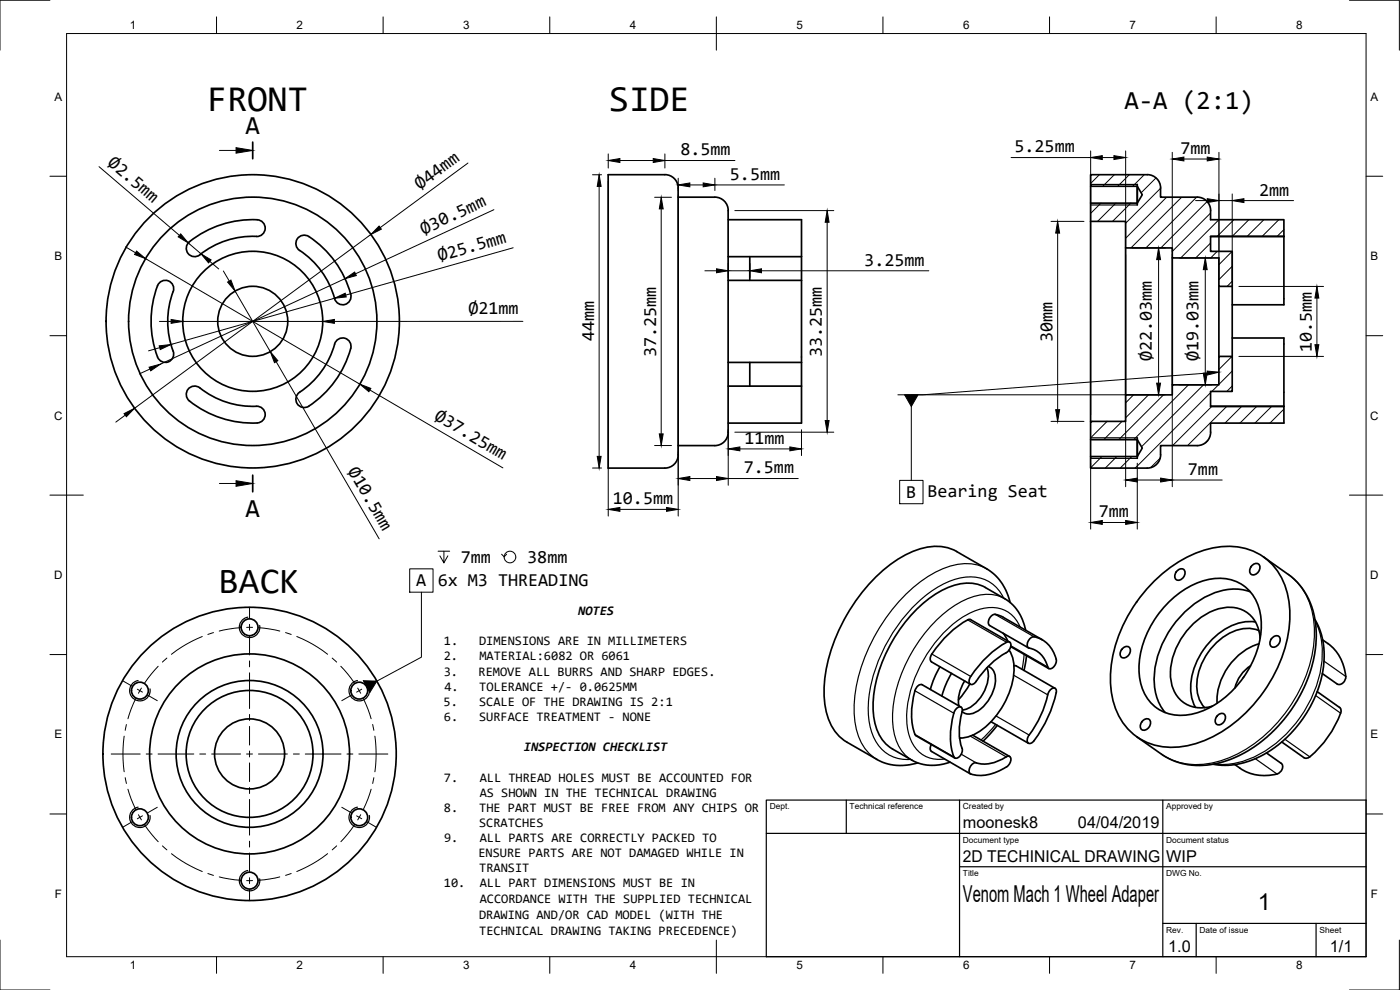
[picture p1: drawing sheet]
<svg xmlns="http://www.w3.org/2000/svg" width="420mm" height="297mm" viewBox="0 0 420 297" stroke-linecap="round" stroke-linejoin="round" font-family="sans-serif">
<!-- layer: Visible -->
<g fill="none" stroke="#000" stroke-width=".51">
<path d="M199.5 52.4h-17v88h17a4 4 0 0 0 4-4M199.5 52.4a4.5 4.5 0 0 1 4 5.5v78.5M203.5 59.2h11M214.5 59.1a4.5 4.5 0 0 1 4 5.6v65M327.3 55.9v5M341.3 55.9v5M341.3 55.3v6.2M344.3 52.4h-17v3.5h14l1.5 2.5-1.5 2.5h-14v5.5M344.3 52.4a4 4 0 0 1 4 4v2.8h11M359.3 59.1a4 4 0 0 1 4 4.1M77 70.9a25.9 25.9 0 0 0-17.5 5.9 2.51 2.51 0 0 1-3.2-1 2.51 2.51 0 0 1 .6-3.3 29.9 29.9 0 0 1 20.9-6.5 2.51 2.51 0 0 1 1.8 2.8 2.51 2.51 0 0 1-2.6 2.2M89.9 75.2a2.51 2.51 0 0 1-.7-3.5 2.51 2.51 0 0 1 3.5-.7 30 30 0 0 1 12.6 17.8 2.51 2.51 0 0 1-2.1 2.6 2.51 2.51 0 0 1-2.8-1.8"/>
<path d="M89.9 75.1a25.5 25.5 0 0 1 10.5 14.5M218.5 65.9h22v11.1M218.5 77h22M225 77v7.1M240.5 77v7.1M327.3 66.4h10.5v8h14v3h14v8.5h4M327.3 66.4v60M337.8 74.4v44.1M351.8 77.4v38.1M363.3 63.2v2.7h22v5M363.3 71h22M385.3 70.9h-22v4.5h6.5v10.5"/>
<path d="M385.3 71v20.4h-15.5M385.3 70.9v.1M52 87.5a25.5 25.5 0 0 0 0 17.8M52 87.5a2.51 2.51 0 0 0-1.5-3.2 2.51 2.51 0 0 0-3.2 1.4 30.5 30.5 0 0 0 0 21.4M218.5 84.1h22M240.5 84.1v24.6M365.8 85.9v21M369.8 85.9v21M52 105.4a2.51 2.51 0 0 1-1.5 3.2 2.51 2.51 0 0 1-3.2-1.5M100.4 103.2a2.51 2.51 0 0 1 3.1-1.7 2.51 2.51 0 0 1 1.8 3.1 30.1 30.1 0 0 1-13.1 17.5 2.51 2.51 0 0 1-3.1-1.2 2.51 2.51 0 0 1 .8-3.2M100.4 103.2a25.5 25.5 0 0 1-10.5 14.5M218.5 108.7h22"/>
<path d="M218.5 115.9h22M225 108.7v7.2M240.5 108.7v7.2M240.5 115.9v11h-22M369.8 101.4h15.5v20.5M56.8 120.3a2.51 2.51 0 0 1-.3-3.5 2.51 2.51 0 0 1 3.5-.4 25.9 25.9 0 0 0 17.5 5.5 2.51 2.51 0 0 1 2.1 2.7 2.51 2.51 0 0 1-2.4 2.3M56.9 120.3a30.5 30.5 0 0 0 20.3 6.6M218.5 129.7a4 4 0 0 1-4 4h-11M327.3 131.9v5.1M341.3 131.9v5.1M341.3 131.4v6.1M363.3 129.7v-2.8h22v-5h-22v-4.5h6.5v-10.5h-4v8.6h-14v3h-14v7.9h-10.5v5.5h14l1.5 2.5-1.5 2.6h-14v3.4h17a4 4 0 0 0 4-4"/>
<path d="M363.3 121.9h22M363.3 129.7a4 4 0 0 1-4 4h-11v2.7M385.3 121.9h.1M287.1 165.5l9.3 5.4 2.2 1.6 1.8 2 1.1 1.9 1.6 4.3M287.1 165.5a14.9 14.9 0 0 0-13.9 .3 45.9 45.9 0 0 0-20.3 21 42 42 0 0 0-5.2 25.4 14.3 14.3 0 0 0 6.5 10.5l9.1 5.3 2.5 1 2.3 .5 2.1 .2 2.8-.2 2.4-.6M295.7 176.3l6 3.4 2.5 2 2.2 3.3 1.4 4.1M295.7 176.3a12.7 12.7 0 0 0-11.6 .1 39.7 39.7 0 0 0-18.5 20.3 32.5 32.5 0 0 0-2.8 21.1 11.3 11.3 0 0 0 5 6.9l6.3 3.6 3.1 1.1 3.6 .2 4.3-.9M345.7 175a34.2 34.2 0 0 1 21.9-11.1 17.7 17.7 0 0 1 18.9 14.9 37.9 37.9 0 0 1-7.2 28.7 37.9 37.9 0 0 1-24.7 16.5 17.8 17.8 0 0 1-20.8-14.6 37.9 37.9 0 0 1 7.3-28.8zM353.3 171.2a1.3 1.3 0 0 1 1.9-.4 1.3 1.3 0 0 1 .3 1.9 1.67 1.67 0 0 1-2.7 1l-.2-1.2zM375.2 177.6a18.2 18.2 0 0 0-17.1 3.9 28.9 28.9 0 0 0-11.6 24.5 14.3 14.3 0 0 0 3.2 7.8M375.8 169.6a1.3 1.3 0 0 1 1.9-.4 1.3 1.3 0 0 1 .2 1.9 1.67 1.67 0 0 1-2.7 1l-.1-1.2zM379.2 167.1l8.1 5.8 2.9 2.8 2.5 4.1 1.3 3.3 .7 3 .3 3.4-.1 3.9-.4 3.3-.8 3.3-2.4 6.4-2 3.9-2 2.9-1.9 2.5-3.1 3.5-3.2 2.9-2.7 2-2.9 1.8-3.9 1.8-2.7 .9-3 .7-3.3 .4-3-.1-2.8-.5-2.4-.8-3.4-1.7-7.8-5.5"/>
<path d="M279.7 196.2a1.76 1.76 0 0 0-.1 2.4l11.6 6.7M295.5 197.8a23.9 23.9 0 0 1 7-5.2 1.13 1.13 0 0 1 .7 1.9l-.8 1.1a27.1 27.1 0 0 0-9.8 9.3 .97 .97 0 0 1-1.3 .4 .97 .97 0 0 1-.4-1.3l1.2-2.2zM296.6 200a4.3 4.3 0 0 1 2 5.3 11.8 11.8 0 0 1-6.6 8.7 3.2 3.2 0 0 1-3.2-.5M301.1 190l1.3 2.3M302.8 195a13.9 13.9 0 0 1 .4 12.1 23.1 23.1 0 0 1-12 13.8l-3.2 .5M303 192.6l-11.9-6.8a26.1 26.1 0 0 0-10.6 9.3l-.8 1.1M303.3 194l11.5 6.6M304.3 199.8h.7l11.6 6.7M308.1 196.8l-.8 4.4M310.3 191.1a8.5 8.5 0 0 1 6.7 7.5l-.6 1.3a1.06 1.06 0 0 1-.9 .8 1.06 1.06 0 0 1-1.1-.6 7.4 7.4 0 0 0-5.8-5.8 2.31 2.31 0 0 1 1.7-3.2M312.8 192l-12.6-7.2a2.19 2.19 0 0 0-2.8 .1 2.19 2.19 0 0 0-.4 2.8l11.7 6.7M336.9 194.5a1.3 1.3 0 0 1 1.9-.4 1.3 1.3 0 0 1 .3 1.9 1.67 1.67 0 0 1-2.7 1l-.2-1.2z"/>
<path d="M351.1 180.3a21.6 21.6 0 0 1 16.7-6.7 12.4 12.4 0 0 1 10.7 12.3 29 29 0 0 1-19.9 28.2 12.6 12.6 0 0 1-16.7-11.9 28.4 28.4 0 0 1 9.2-21.9zM375.3 199.8a10.7 10.7 0 0 0-4.7 6.6M376.8 186.6a16 16 0 0 0-13.7 5.9 19.4 19.4 0 0 0-5.2 17.6l.9 2.1M377.8 189.2a11.4 11.4 0 0 0-11.2 2.3 17.8 17.8 0 0 0-7.1 17 8.4 8.4 0 0 0 2 3.8M377.9 193.2a18.4 18.4 0 0 0-12.6 17.8M378.2 191.5a9.2 9.2 0 0 0-12.4-8.9 21.3 21.3 0 0 0-14.5 20.7 9.2 9.2 0 0 0 12.5 8.6M381.9 191.3a1.3 1.3 0 0 1 1.9-.4 1.3 1.3 0 0 1 .2 1.9 1.67 1.67 0 0 1-2.7 1l-.1-1.2zM394.6 185.9l1.5 3 .9 3.1 .4 3.5-.2 4.4-.9 4.5-1.3 3.9-1.8 3.8-2.3 3.6-2.8 3.6-3 3-3.7 2.8-3.1 1.8-3.6 1.5-3.6 .9-3.5 .3-3.5-.3M397 192l1.5 1.1M398.5 193.1a13.1 13.1 0 0 1 5.3 10.7 1.9 1.9 0 0 1-2.5 1.4M282.1 200l-1.9 3.8-1 3M285.6 202l-1.9 3.8-1 3"/>
<path d="M286.9 212.7a1.01 1.01 0 0 1 1.5-.6 1.01 1.01 0 0 1 .3 1.5 17.9 17.9 0 0 0 .1 11.3 2.5 2.5 0 0 1-2 2.6l-.3-.1a19.8 19.8 0 0 1 .2-14.3zM288.4 212.2l-11.6-6.8a2.02 2.02 0 0 0-2.2 1.8 19 19 0 0 0 .3 13.5l11.7 6.7M289.5 204.3a10.4 10.4 0 0 0-1.7 7.5M291.1 205.2l-1.6 2.5-1.9 2.3M296.2 200.4a10.7 10.7 0 0 1-3.8 10.9l-2.2 1.4-1.4 .3M297.4 216.5l11.3 6.5M299.3 217.6l-4.3 4.8M315.4 206.8a.94 .94 0 0 1 1.3-.3 .94 .94 0 0 1 .3 1.3 36.9 36.9 0 0 1-7.1 14.9 .97 .97 0 0 1-1.3 .2 .97 .97 0 0 1-.3-1.3l.2-.6a35.6 35.6 0 0 0 6.3-13.4zM343 216.2a1.3 1.3 0 0 1 1.8-.4 1.3 1.3 0 0 1 .3 1.9 1.67 1.67 0 0 1-2.7 1l-.1-1.2zM365.5 214.6a1.3 1.3 0 0 1 1.8-.4 1.3 1.3 0 0 1 .3 1.9 1.67 1.67 0 0 1-2.7 1l-.2-1.2zM395.3 207.5l6.7 4.7 .5 .9-.2 .9M396.9 202.1l4.4 3.1"/>
<path d="M402.3 214a31.9 31.9 0 0 1-9.2 13.1M279.5 223.4a1.7 1.7 0 0 0 .1 2.1l11.6 6.7M288.3 221.4l-.3 .2M291.9 220.6l11.1 6.4M302 227.1a11.1 11.1 0 0 1-9.4 1.7 2.46 2.46 0 0 0-1.6 3.2 12 12 0 0 0 11.1-1.9M302 227.1a.89 .89 0 0 1 1.1 0 .89 .89 0 0 1 .3 1.1l-.6 1.3-.7 .6M380.1 225.9l4.4 3.1M384.5 229a2.06 2.06 0 0 1-1.2 3.2 13.7 13.7 0 0 1-12.7-2.8M384.7 222.6l6.7 4.7 1 .2 .7-.4"/>
<circle cx="75.8" cy="96.4" r="44"/>
<circle cx="75.8" cy="96.4" r="10.5"/>
<circle cx="75.9" cy="96.4" r="21"/>
<circle cx="75.9" cy="96.4" r="37.3"/>
<circle cx="74.9" cy="188.2" r="2.53"/>
<circle cx="42" cy="207.2" r="2.53"/>
<circle cx="107.8" cy="207.2" r="2.53"/>
<circle cx="74.9" cy="226.2" r="44"/>
<circle cx="74.9" cy="226.2" r="30"/>
<circle cx="74.9" cy="226.2" r="19"/>
<circle cx="74.9" cy="226.2" r="10.5"/>
<circle cx="74.9" cy="226.2" r="22"/>
<circle cx="42" cy="245.2" r="2.53"/>
<circle cx="107.8" cy="245.2" r="2.53"/>
<circle cx="74.9" cy="264.2" r="2.53"/>
</g>
<!-- layer: Visible Narrow -->
<g fill="none" stroke="#000" stroke-width=".36">
<path d="M327.3 55.3h14M327.3 61.5h14M327.3 137.5h14M327.3 131.4h14M296.1 170.7a14.9 14.9 0 0 0-13.9 .3 45.9 45.9 0 0 0-20.3 21 42 42 0 0 0-5.2 25.4 14.3 14.3 0 0 0 6.5 10.5M301.2 179.4a11.2 11.2 0 0 0-14.3-5.7 36.3 36.3 0 0 0-18.6 15.6 43.1 43.1 0 0 0-7.6 25.7 14.3 14.3 0 0 0 5.9 11.4 11 11 0 0 0 6.7 1.5M301.6 179.6a12.7 12.7 0 0 0-11.6 .2 39.7 39.7 0 0 0-18.6 20.2 32.5 32.5 0 0 0-2.7 21.2 11.3 11.3 0 0 0 5 6.9M386.6 172.3a20.4 20.4 0 0 1 7.9 17.4 43.3 43.3 0 0 1-26.9 38.1 20.8 20.8 0 0 1-19.1-1.6M74.4 185.2a3.1 3.1 0 0 0-2.5 3.5 3.1 3.1 0 0 0 3.5 2.5 3.1 3.1 0 0 0 2.5-3.5M279.7 196.2l11.6 6.8M290.4 186l11.7 6.7M298.7 184.3l11.6 6.8"/>
<path d="M303.4 193.7l11 6.4M306.1 188.1a9.2 9.2 0 0 0-11.4-5.5 29.9 29.9 0 0 0-16.6 13.9 35.1 35.1 0 0 0-5.8 21.4 10.3 10.3 0 0 0 7.3 9.7l2.5 .2 1.4-.1M307.3 196.3l-.6 4.5M394.7 186.3a26.3 26.3 0 0 1-.7 22.3 35.7 35.7 0 0 1-22 20.1 19.7 19.7 0 0 1-7.5 .5M397.3 198.4l6.6 4.6M41.4 204.2a3.1 3.1 0 0 0-2.4 3.6 3.1 3.1 0 0 0 3.5 2.5 3.1 3.1 0 0 0 2.5-3.6M107.3 204.2a3.1 3.1 0 0 0-2.5 3.6 3.1 3.1 0 0 0 3.5 2.5 3.1 3.1 0 0 0 2.5-3.6M274.6 207.2l11.6 6.8M298.8 217.3l-4.4 4.7M298.9 214.8l10 5.7M304.2 202.6l10.2 5.9M394.8 208.7l7.5 5.3"/>
<path d="M274.6 220.4l11.6 6.7M288.5 226.3l4.5 2.6M291.2 220.9l10.8 6.2M376.7 227.6l6.5 4.6M385.6 221.8l7.5 5.3M41.4 242.2a3.1 3.1 0 0 0-2.4 3.5 3.1 3.1 0 0 0 3.5 2.5 3.1 3.1 0 0 0 2.5-3.5M107.3 242.2a3.1 3.1 0 0 0-2.5 3.5 3.1 3.1 0 0 0 3.5 2.5 3.1 3.1 0 0 0 2.5-3.5M74.4 261.2a3.1 3.1 0 0 0-2.5 3.6 3.1 3.1 0 0 0 3.5 2.5 3.1 3.1 0 0 0 2.5-3.6"/>
</g>
<!-- layer: Border -->
<g fill="none" stroke="#000" stroke-width=".3">
<path d="M15 .1h-15v15M20 10.1h390v276.9h-390zM65 5.1v5M115 5.1v5M165 5.1v5M215 5.1v10M265 5.1v5M315 5.1v5M365 5.1v5M405 .1h15v15M15 52.9h5M410 52.9h5"/>
<path d="M15 100.7h5M410 100.7h5M15 148.6h10M405 148.6h10M15 196.4h5M410 196.4h5M15 244.2h5M410 244.2h5M0 282.1v14.9h15M65 287v5M115 287v5M165 287v5"/>
<path d="M215 282.1v9.9M265 287v5M315 287v5M365 287v5M420 282.1v14.9h-15"/>
</g>
<!-- layer: TitleBlock -->
<path d="M230 240.1h180v46.9h-180zM230 250h180M254 240.1v9.9M288 240.1v46.9M349 240.1v46.9M288 260.1h122M349 277.1h61M359 277.1v9.9M395 277.1v9.9" fill="none" stroke="#000" stroke-width=".36"/>
<!-- layer: Dimensions -->
<g fill="none" stroke="#000" stroke-width=".3">
<path d="M29.7 50l24.1 20.6M140.4 48.9l-26.3 19.4M177.8 52.4h2.7M179.8 55.9v81M182.5 46.2v4.2M182.5 54.4v100.4M186 48.2h10M196.4 59.2h5.1M199.5 46.2v4.2M199.5 48.2h21.1M203.5 53.5v3.7M203.5 58.4v96.4"/>
<path d="M207 55.5h4M214.5 53.5v3.7M214.5 55.5h20.9M303.4 47.3h23.9M327.3 45.3v79.1M330.8 47.3h3.5M337.8 45.3v100.7M351.8 45.7v29.7M355.3 47.7h7M365.8 45.7v38.2M369.8 58.2v25.7M37.7 74.1l3 1.7"/>
<path d="M43.7 77.6l64.3 37.7M56.5 72.9l3.8 3.2M63 78.4l2.6 2.3M111.3 70.4l-70.9 52.1M148.2 62.9l-41.5 19.3M154 74.3l-50.3 14.2M198.4 62.7v67.5M218.5 79v4.3M220.5 63.2h29.7M225 79v4.3M248.2 66.7v59.5M315.4 66.4h9.9"/>
<path d="M317.4 69.9v53M339.8 74.4h9.9M347.7 77.9v37.1M351.8 76.4v69.6M353.8 77.4h9.9M358.8 60.2h3.5M365.8 60.2h4M373.3 60.2h14.9M47.8 96.4h3.6M54.8 96.4h42M67 81.3l1.8 3M70.6 87.4l10.5 18.1"/>
<path d="M100.4 89.5l-49.1 13.9M103.5 83.6l-55.3 25.6M156.9 96.4h-56.5M211.5 81.2h3.5M218.5 81.2h6.5M228.5 81.2h50.2M361.7 80.9v31.1M371.8 85.9h25.4M395.2 89.4v14M45 110.7l-3.2 1.5M47.9 104.3l-3.3 1M82.9 108.5l30.9 53.2"/>
<path d="M111 117l39.9 23.4M339.8 118.5h9.9M353.8 115.5h9.9M371.8 106.9h25.4M37.6 124.6l-2.8 2M196.4 133.7h5.1M218.5 128.9v16.7M220.5 129.7h29.7M222 134.7h15M240.5 128.9v7.8M315.4 126.4h9.9M327.3 139v19.8"/>
<path d="M341.3 139v19.8M177.8 140.4h2.7M186 152.8h14M207 143.6h8M218.5 143.6h21.1M330.8 156.8h7M341.3 144h7M351.8 144h15"/>
</g>
<g fill="#000" stroke="#000" stroke-width=".3">
<path d="M179.8 52.4l.6 3.5h-1.2zM182.5 48.2l3.5-.6v1.2zM196 47.6l3.5 .6-3.5 .6zM203.5 55.5l3.5-.6v1.2zM211 54.9l3.5 .6-3.5 .6zM327.3 47.3l3.5-.6v1.2zM334.3 46.7l3.5 .6-3.5 .6zM351.8 47.7l3.5-.6v1.2zM362.3 47.1l3.5 .6-3.5 .6zM362.3 59.6l3.5 .6-3.5 .6zM369.8 60.2l3.5-.6v1.2zM41 75.3l2.7 2.3-3.3-1.2z"/>
<path d="M54.2 70.2l2.3 2.7-3-1.8zM60.3 76.1l3.1 1.9-.8 .9zM113.8 67.8l.6 1-3.1 1.6zM198.4 59.2l.6 3.5h-1.1zM248.2 63.2l.6 3.5h-1.2zM317.4 66.4l.6 3.5h-1.2zM347.7 74.4l.6 3.5h-1.2zM51.4 95.8l3.4 .6-3.4 .6zM68.3 84.6l1-.6 1.3 3.4zM96.8 96.4l3.6-.6v1.2zM100.4 89.5l3.2-1.5 .3 1.1zM103.5 83.6l2.9-2 .5 1.1z"/>
<path d="M215 80.7l3.5 .5-3.5 .6zM225 81.2l3.5-.5v1.1zM361.7 77.4l.6 3.5h-1.2zM395.2 85.9l.6 3.5h-1.2zM44.7 110.2l3.5-1-3 2.1zM47.8 103.8l3.5-.4-3.2 1.5zM81.1 105.5l2.3 2.7-1 .6zM108 115.3l3.3 1.2-.6 1zM347.1 115h1.2l-.6 3.5zM361.1 112h1.2l-.6 3.5zM394.6 103.4h1.2l-.6 3.5zM37.2 124.1l3.2-1.6-2.5 2.5z"/>
<path d="M179.2 136.9h1.2l-.6 3.5zM197.9 130.2h1.1l-.6 3.5zM218.5 134.7l3.5-.6v1.2zM237 134.1l3.5 .6-3.5 .6zM247.6 126.2h1.2l-.6 3.5zM316.8 122.9h1.2l-.6 3.5zM182.5 152.8l3.5-.5v1.1zM200 152.3l3.5 .5-3.5 .6zM203.5 143.6l3.5-.6v1.2zM215 143l3.5 .6-3.5 .6zM327.3 156.8l3.5-.6v1.1zM337.8 156.2l3.5 .6-3.5 .5z"/>
<path d="M337.8 144l3.5-.5v1.1zM348.3 143.5l3.5 .5-3.5 .6z"/>
</g>
<!-- layer: Hatching -->
<g fill="none" stroke="#000" stroke-width=".3">
<path d="M329.9 52.4l-2.6 2.6M334.4 52.4l-3.5 3.5M338.9 52.4l-3.5 3.5M343.4 52.4l-3.5 3.5M346.9 53.4l-4.4 4.4M348.3 56.5l-10.5 10.5M350.1 59.2l-12.3 12.3M354.6 59.2l-15.2 15.2M359.1 59.2l-15.2 15.2M330.4 61l-3.1 3M334.9 61l-5.5 5.4M339.3 61l-5.4 5.4"/>
<path d="M362.3 60.5l-13.9 13.9M363.3 63.9l-11.5 11.5M363.3 72.9l-4.5 4.5M365.3 75.4l-2 2M365.8 65.9l-11.5 11.5M369.8 75.4l-4 4M369.8 79.9l-4 4M370.3 65.9l-5 5M374.8 65.9l-5 5M379.3 65.9l-5 5M383.8 65.9l-5 5M385.3 68.9l-2 2"/>
<path d="M369.8 84.4l-1.5 1.5M340.2 118.5l-2.4 2.4M344.7 118.5l-6.9 6.9M349.2 118.5l-13.4 13.4M352.2 115.5l-.4 .4M356.7 115.5l-16.4 16.4M361.2 115.5l-18.6 18.5M363.3 117.8l-22.6 22.6M365.7 115.5l-2 1.9M369.7 106.9l-3.9 3.9M369.8 111.3l-4 4M369.8 115.8l-1.6 1.6"/>
<path d="M327.8 126.4l-.5 .5M330.7 137l-3.4 3.3M332.3 126.4l-5 5M335.2 137l-3.5 3.4M336.7 126.4l-5.4 5.5M339.7 137l-3.5 3.4M348.2 137.4l-2.9 2.9M362.5 132.1l-.8 .8M363.7 121.9l-11.8 11.8M368.2 121.9l-11.8 11.8M372.7 121.9l-5 5M377.2 121.9l-5 5"/>
<path d="M381.7 121.9l-5.1 5M385.3 122.8l-4.2 4.1"/>
</g>
<!-- layer: Annotations -->
<path d="M75.8 42.6v5M75.8 142.6v5" fill="none" stroke="#000" stroke-width=".51"/>
<g fill="none" stroke="#000" stroke-width=".3">
<path d="M65.8 45.1h5M269.5 118.5h70.3M362.3 111.9l-85.3 6.6h-3.5M273.5 122v22.1M65.8 145.1h5M270 144.1h7v7h-7zM123 170.7h7v7h-7zM126.5 177.7v19.5l-13.4 7.2M131.5 165.4h3.5M133.2 165.4v3.5l-1.2-2.1M134.4 166.8l-1.2 2.1M150.5 166.3l.8 .8 .7-.8"/>
<circle cx="153" cy="167.1" r="1.75"/>
</g>
<path d="M70.8 44.3l5 .8-5 .9zM362.3 111.3l3.5 .4-3.4 .8zM271.5 118.5h4l-2 3.5zM70.8 144.2l5 .9-5 .8zM109.1 204.2l4 .2-2.1 3.4z" fill="#000" stroke="#000" stroke-width=".3"/>
<!-- layer: Center Lines -->
<g fill="none" stroke="#000" stroke-width=".3">
<path d="M47.5 199.9l-4.1 5.1M50.1 197.4l-1.4 1.3M60.7 191a37.3 37.3 0 0 0-9.2 5.3M64.1 189.8l-1.7 .6M72.2 188.3l-6.4 1M74 188.2h1.8M74.9 182.2v3.4M74.9 187.3v1.8M74.9 190.9v5.6M74.9 198.3v1.8M77.6 188.3l6.4 1M85.7 189.8l1.7 .6"/>
<path d="M89.1 191a38.1 38.1 0 0 1 9.2 5.3M99.7 197.4l1.3 1.3M102.3 199.9l2 2.3 2.1 2.8M36.8 204.2l2.9 1.7M37.9 217.4l-.3 1.7M40.7 209.6l-1.4 3.2-.9 2.9M41.2 206.8l1.6 .9M42.4 206.5l-.9 1.5M44.3 208.6l2.9 1.6M74.9 201.9v10.7M74.9 214.4v1.8M74.9 217.9v5.6"/>
<path d="M105.5 208.6l-2.9 1.6M107.4 206.5l.8 1.5M108.6 206.8l-1.6 .9M109.1 209.6l1.3 3.2 1 2.9M111.8 217.4l.4 1.7M113 204.2l-2.9 1.7M33.4 226.2h8.7M37.3 220.9a37.7 37.7 0 0 0 0 10.7M37.6 233.3l.3 1.8M38.4 236.8l.9 2.9 1.4 3.2M43.9 226.2h1.8M47.4 226.2h10.8"/>
<path d="M59.9 226.2h1.8M63.5 226.2h8.7M74 226.2h1.8M74.9 225.3v1.8M74.9 228.9v5.6M74.9 236.3v1.8M74.9 239.9v10.7M77.6 226.2h8.7M88.1 226.2h1.7M91.6 226.2h10.7M104.1 226.2h1.8M107.7 226.2h8.7"/>
<path d="M111.4 236.8l-1 2.9-1.3 3.2M112.2 233.3l-.4 1.8M112.5 220.9a37.7 37.7 0 0 1 0 10.7M39.7 246.6l-2.9 1.6M41.5 244.4l.9 1.6M42.8 244.8l-1.6 .9M43.4 247.5l4.1 5M47.2 242.2l-2.9 1.7M48.7 253.8l1.4 1.2M51.5 256.1a38.1 38.1 0 0 0 9.2 5.4M74.9 252.4v1.8M74.9 255.9v5.6"/>
<path d="M98.3 256.1a37.3 37.3 0 0 1-9.2 5.4M101 253.8l-1.3 1.2M102.6 242.2l2.9 1.7M106.4 247.5l-4.1 5M107 244.8l1.6 .9M108.2 244.4l-.8 1.6M110.1 246.6l2.9 1.6M62.4 262.1l1.7 .5M65.8 263.1l6.4 1M74 264.2h1.8M74.9 263.3v1.8M74.9 266.9v3.4"/>
<path d="M84 263.1l-6.4 1M87.4 262.1l-1.7 .5"/>
</g>
<g font-size="11">
<text x="62.2" y="33.2">FRONT</text>
<text x="182.9" y="33.2">SIDE</text>
<text x="65.6" y="177.8">BACK</text>
</g>
<g font-size="7.8">
<text x="337.5" y="32.6">A-A (2:1)</text>
<text x="73.7" y="40.1">A</text>
<text x="73.7" y="155.1">A</text>
</g>
<g font-size="7">
<text x="289" y="270.6">Venom Mach 1 Wheel Adaper</text>
<text x="377.5" y="273">1</text>
</g>
<g font-size="5.5">
<text x="204.2" y="46.6">8.5mm</text>
<text x="304.5" y="45.7">5.25mm</text>
<text x="354.2" y="46.2">7mm</text>
<text x="32.1" y="49.3" transform="rotate(40 32.1 49.3)">Ø2.5mm</text>
<text x="219.1" y="53.9">5.5mm</text>
<text x="126" y="56.9" transform="rotate(-36 126 56.9)">Ø44mm</text>
<text x="377.9" y="58.7">2mm</text>
<text x="127.1" y="70.4" transform="rotate(-25 127.1 70.4)">Ø30.5mm</text>
<text x="131.9" y="78.4" transform="rotate(-16 131.9 78.4)">Ø25.5mm</text>
<text x="259.4" y="79.7">3.25mm</text>
<text x="140.6" y="94.3">Ø21mm</text>
<text x="178.3" y="102.4" transform="rotate(-90 178.3 102.4)">44mm</text>
<text x="196.9" y="107.1" transform="rotate(-90 196.9 107.1)">37.25mm</text>
<text x="246.7" y="107.1" transform="rotate(-90 246.7 107.1)">33.25mm</text>
<text x="315.9" y="102.6" transform="rotate(-90 315.9 102.6)">30mm</text>
<text x="393.7" y="105.5" transform="rotate(-90 393.7 105.5)">10.5mm</text>
<text x="345.6" y="108.4" transform="rotate(-90 345.6 108.4)">Ø22.03mm</text>
<text x="359.6" y="108.4" transform="rotate(-90 359.6 108.4)">Ø19.03mm</text>
<text x="130.1" y="125.8" transform="rotate(30 130.1 125.8)">Ø37.25mm</text>
<text x="223.4" y="133.2">11mm</text>
<text x="104.3" y="141.3" transform="rotate(60 104.3 141.3)">Ø10.5mm</text>
<text x="223.2" y="142">7.5mm</text>
<text x="356.5" y="142.5">7mm</text>
<text x="271.9" y="149.4">B</text>
<text x="278.3" y="149">Bearing Seat</text>
<text x="183.9" y="151.3">10.5mm</text>
<text x="329.8" y="155.3">7mm</text>
<text x="138.3" y="168.9">7mm</text>
<text x="158.2" y="168.9">38mm</text>
<text x="124.9" y="175.9">A</text>
<text x="131.4" y="175.9">6x M3 THREADING</text>
</g>
<g font-size="4.9">
<text x="289" y="248.5">moonesk8</text>
<text x="323.5" y="248.5">04/04/2019</text>
<text x="289" y="258.6">2D TECHINICAL DRAWING</text>
<text x="350" y="258.6">WIP</text>
<text x="350.6" y="285.7">1.0</text>
<text x="399.1" y="285.7">1/1</text>
</g>
<g font-size="3.9">
<text x="173.5" y="184.6">NOTES</text>
<text x="133.2" y="193.6">1.</text>
<text x="143.8" y="193.6">DIMENSIONS ARE IN MILLIMETERS</text>
<text x="133.2" y="202.7">3.</text>
<text x="133.2" y="198.1">2.</text>
<text x="143.6" y="202.7">REMOVE ALL BURRS AND SHARP EDGES.</text>
<text x="143.9" y="198.1">MATERIAL:6082 OR 6061</text>
<text x="133.4" y="207.4">4.</text>
<text x="143.8" y="207.4">TOLERANCE +/- 0.0625MM</text>
<text x="133.1" y="211.9">5.</text>
<text x="143.8" y="211.9">SCALE OF THE DRAWING IS 2:1</text>
<text x="133.2" y="216.4">6.</text>
<text x="143.8" y="216.4">SURFACE TREATMENT - NONE</text>
<text x="157.2" y="225.5">INSPECTION CHECKLIST</text>
<text x="133.2" y="234.5">7.</text>
<text x="144" y="234.5">ALL THREAD HOLES MUST BE ACCOUNTED FOR</text>
<text x="144" y="239.1">AS SHOWN IN THE TECHNICAL DRAWING</text>
<text x="133.2" y="243.6">8.</text>
<text x="143.8" y="243.6">THE PART MUST BE FREE FROM ANY CHIPS OR</text>
<text x="143.8" y="248.1">SCRATCHES</text>
<text x="133.3" y="252.7">9.</text>
<text x="143.6" y="257.2">ENSURE PARTS ARE NOT DAMAGED WHILE IN</text>
<text x="144" y="252.7">ALL PARTS ARE CORRECTLY PACKED TO</text>
<text x="143.8" y="261.7">TRANSIT</text>
<text x="133.2" y="266.3">10.</text>
<text x="144" y="266.3">ALL PART DIMENSIONS MUST BE IN</text>
<text x="143.8" y="275.6">DRAWING AND/OR CAD MODEL (WITH THE</text>
<text x="144" y="270.8">ACCORDANCE WITH THE SUPPLIED TECHNICAL</text>
<text x="143.8" y="280.5">TECHNICAL DRAWING TAKING PRECEDENCE)</text>
</g>
<g font-size="3.5">
<text x="39" y="8.8">1</text>
<text x="89" y="8.8">2</text>
<text x="139" y="8.8">3</text>
<text x="189" y="8.8">4</text>
<text x="239" y="8.8">5</text>
<text x="289" y="8.8">6</text>
<text x="339" y="8.8">7</text>
<text x="389" y="8.8">8</text>
<text x="16.3" y="30.2">A</text>
<text x="411.3" y="30.2">A</text>
<text x="16.3" y="78">B</text>
<text x="411.3" y="78">B</text>
<text x="16.2" y="125.9">C</text>
<text x="411.2" y="125.9">C</text>
<text x="16.2" y="173.7">D</text>
<text x="411.2" y="173.7">D</text>
<text x="16.3" y="221.6">E</text>
<text x="411.3" y="221.6">E</text>
<text x="16.4" y="269.4">F</text>
<text x="411.4" y="269.4">F</text>
<text x="39" y="290.8">1</text>
<text x="89" y="290.8">2</text>
<text x="139" y="290.8">3</text>
<text x="189" y="290.8">4</text>
<text x="239" y="290.8">5</text>
<text x="289" y="290.8">6</text>
<text x="339" y="290.8">7</text>
<text x="389" y="290.8">8</text>
</g>
<g font-size="2.5">
<text x="231" y="242.9">Dept.</text>
<text x="255" y="242.9">Technical reference</text>
<text x="289" y="242.9">Created by</text>
<text x="350" y="242.9">Approved by</text>
<text x="289" y="252.8">Document type</text>
<text x="350" y="252.8">Document status</text>
<text x="289" y="262.9">Title</text>
<text x="350" y="262.9">DWG No.</text>
<text x="350" y="279.9">Rev.</text>
<text x="360" y="279.9">Date of issue</text>
<text x="396" y="279.9">Sheet</text>
</g>
</svg>
